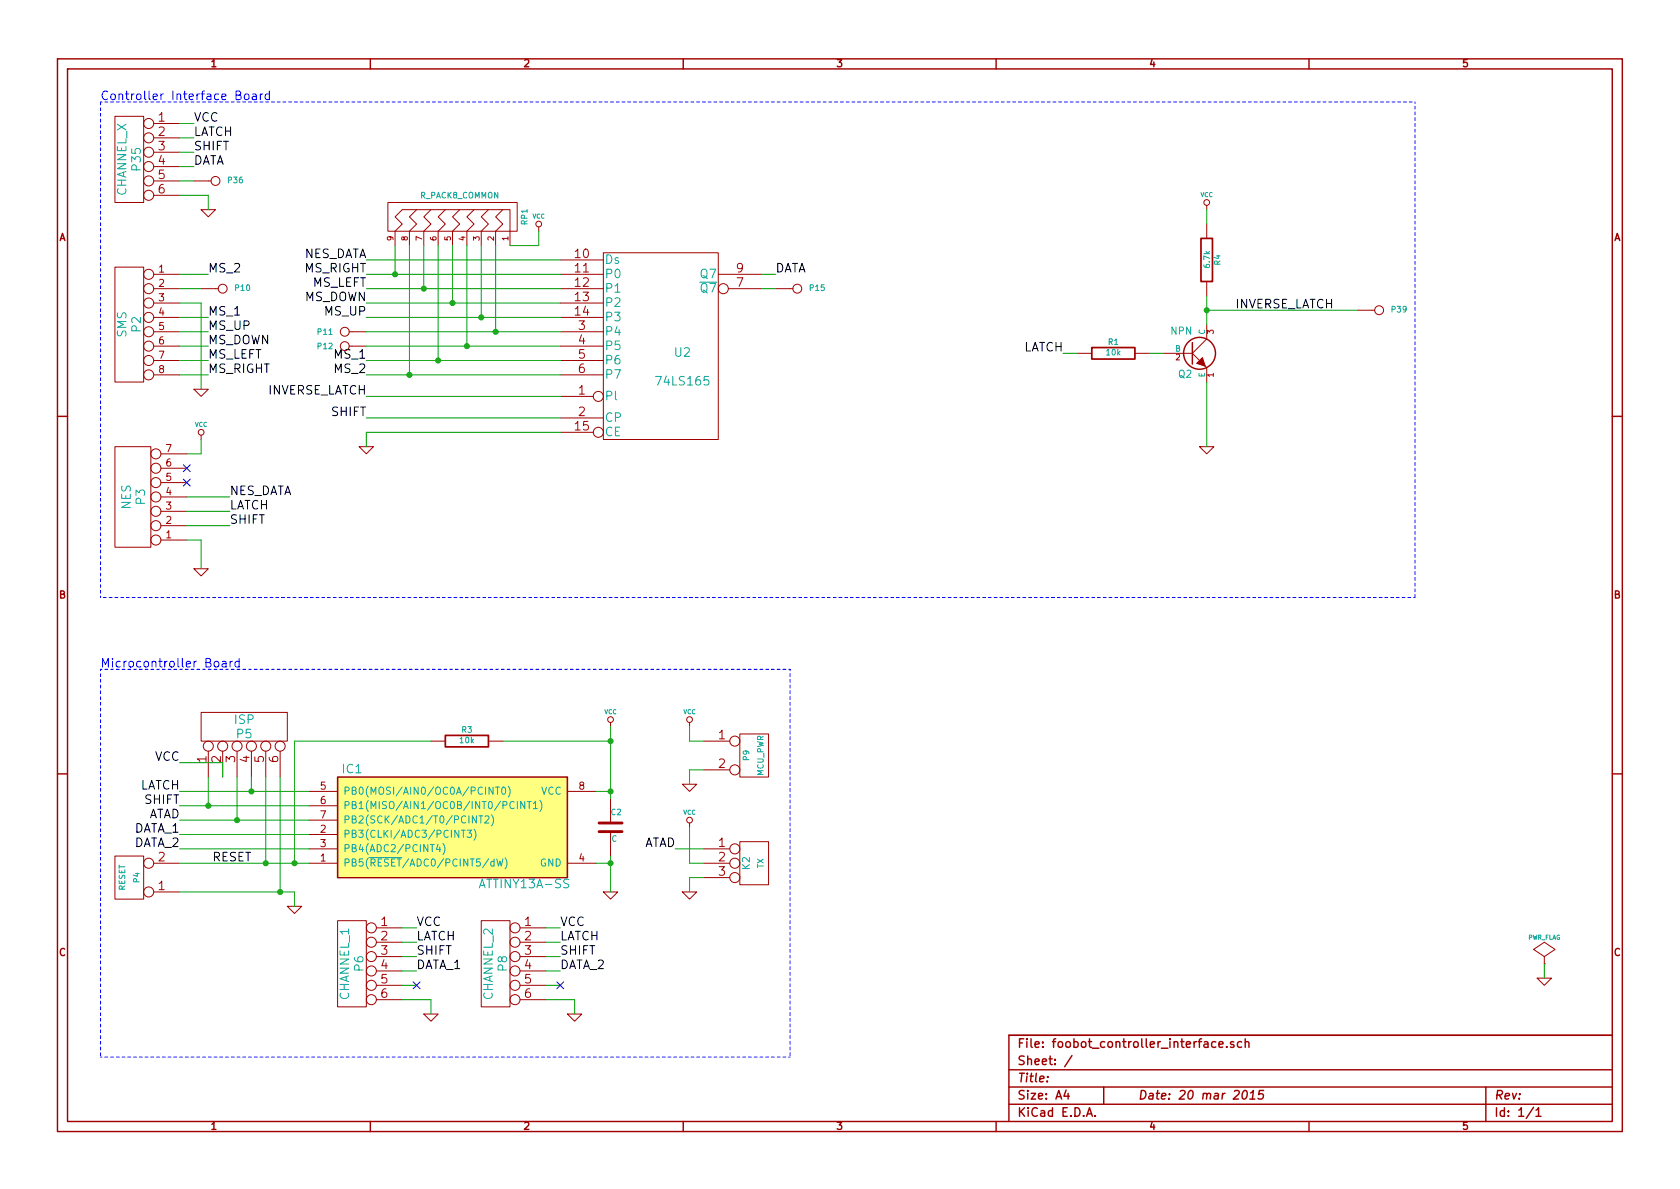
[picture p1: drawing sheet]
<svg xmlns="http://www.w3.org/2000/svg" width="297mm" height="210mm" viewBox="0 0 297 210" stroke-linecap="round" stroke-linejoin="round" font-family="sans-serif">
<g fill="none" stroke="#a00000" stroke-width=".25">
<path d="M10.2 10.4h276.6v189.7h-276.6zM11.9 12.2h273.2v186.1h-273.2zM65.5 10.4v1.8M120.8 10.4v1.8M176.1 10.4v1.8M231.4 10.4v1.8M10.2 73.6h1.7M210.8 60.6v3.8M285.1 73.6h1.7M10.2 136.8h1.7M59.7 137.4h40.6v17.8h-40.6zM285.1 136.8h1.7"/>
<path d="M65.5 198.3v1.8M120.8 198.3v1.8M176.1 198.3v1.8M178.4 189.2h106.7M178.4 195.3h106.7M178.4 192.2h106.7M185.2 190.4v.1M188.5 192.8l-.4 1h1M188.8 193.3v1.1M189.5 186.7l-1.3 1.9M192.1 197.4l.5-1.5 .5 1.5M192.3 197h.7"/>
<path d="M193.6 197.3v.1M195.1 192.2v3.1M215 184.3a.48 .48 0 0 0-.7 0v.8l.2 .1 .5-.1M215.5 184.7l.8-.1-.1-.3-.5-.1-.2 .2 .1 .7h.6M216.9 185.1v.1M218.1 184.3l-.3-.1-.2 .2v.2l.5 .2v.3h-.5M219.5 184.3a.48 .48 0 0 0-.6 0v.8l.2 .1 .4-.1M219.9 193l.3-.2a.88 .88 0 0 1-.3 1.6l-.3-.3a1.19 1.19 0 0 1 .3-1.1zM220.2 184.3a.36 .36 0 0 1 .6 .1v.8M220.2 183.7v1.5M221 194.4h.9M221.1 193.3l.5-.5-.2 1.6"/>
<path d="M223.4 192.8h-.7l-.2 .8 .3-.2 .5 .1 .1 .2-.2 .5-.2 .2-.6-.2M231.4 198.3v1.8M262.7 192.2v6.1M271.1 195.8l-1.3 2M271.6 196.3l.4-.4v1.5M271.6 197.4h.9M285.1 183.1h-106.7v15.2"/>
<circle cx="212.1" cy="62.5" r="2.82"/>
</g>
<g fill="none" stroke="#a00000" stroke-width=".18">
<path d="M20.3 20.6h5.1v15.2h-5.1zM27.2 21.8h4.5M27.2 24.4h4.5M27.2 26.9h4.5M27.2 29.5h4.5M27.2 32h4.5M27.2 34.5h4.5M34.3 32h3M35.6 37.1h2.5l-1.3 1.2zM68.6 35.8h22.8v5.1h-22.8zM73.7 37.1l-1.3 1.2 1.3 1.3-1.3 1.3v2.5M76.2 37.1l-1.3 1.2 1.3 1.3-1.3 1.3v2.5"/>
<path d="M78.7 37.1l-1.2 1.2 1.2 1.3-1.2 1.3v2.5M81.3 37.1l-1.3 1.2 1.3 1.3-1.3 1.3v2.5M83.8 37.1l-1.3 1.2 1.3 1.3-1.3 1.3v2.5M86.4 37.1l-1.3 1.2 1.3 1.3-1.3 1.3v2.5M88.9 37.1l-1.3 1.2 1.3 1.3-1.3 1.3v2.5M213.4 36.3v.8M213.4 39.6v2.6M20.3 47.2h5.1v20.4h-5.1zM27.2 58.7h4.5M27.2 51h4.5M27.2 48.5h4.5M27.2 53.6h4.5"/>
<path d="M27.2 56.1h4.5M35.6 51h3M61.7 58.7h3.1M69.8 43.4v-2.5l1.3-1.3-1.3-1.3 1.3-1.2h19.1v6.3M95.2 40.1v.8M99.1 58.7h7.6M99.1 51h7.6M99.1 48.5h7.6M99.1 46h7.6M99.1 53.6h7.6M99.1 56.1h7.6M106.7 44.7h20.3v33h-20.3z"/>
<path d="M127 48.5h7.6M128.8 51h5.8M137.2 51h3M213.4 57.4v2.5l-2.6 2.6M213.4 49.8v2.5M240 54.9h3.1M20.3 79h6.4v17.8h-6.4zM27.2 61.2h4.5M27.2 63.7h4.5M27.2 66.3h4.5M34.3 68.8h2.5l-1.2 1.3zM35.6 77v.7"/>
<path d="M63.5 79h2.5l-1.2 1.3zM99.1 70.1h5.8M99.1 73.9h7.6M99.1 61.2h7.6M99.1 63.7h7.6M99.1 66.3h7.6M99.1 76.4h5.8M190.5 62.5h2.5M200.7 62.5h2.5M205.7 62.5h5.1M210.8 62.5l1.3 1.2M212.1 79h2.5l-1.2 1.3z"/>
<path d="M213.1 64.8l.3 .2v2.6M28.4 95.5h4.6M28.4 93h4.6M28.4 90.4h4.6M28.4 87.9h4.6M28.4 85.3h4.6M28.4 82.8h4.6M28.4 80.3h4.6M34.3 100.6h2.5l-1.2 1.2zM35.6 126h15.2v5.1h-15.2zM36.8 132.8v4.6M39.4 132.8v4.6"/>
<path d="M41.9 132.8v4.6M44.4 132.8v4.6M47 132.8v4.6M49.5 132.8v4.6M54.6 139.9h5.1M76.2 131.1h2.5M86.4 131.1h2.5M100.3 139.9h5.1M107.9 127.8v.7M120.6 138.7h2.6l-1.3 1.2zM121.9 127.8v.7M124.5 131.1h4.5"/>
<path d="M124.5 136.1h4.5M130.8 129.8h5.1v7.6h-5.1zM20.3 151.4h5.1v7.6h-5.1zM27.2 152.6h4.5M27.2 157.7h4.5M54.6 152.6h5.1M54.6 147.6h5.1M54.6 150.1h5.1M54.6 142.5h5.1M54.6 145h5.1M100.3 152.6h5.1M106.7 157.7h2.5l-1.3 1.3z"/>
<path d="M107.9 141.2v4.3M107.9 147.1v4.3M120.6 157.7h2.6l-1.3 1.3zM121.9 145.5v.8M124.5 152.6h4.5M124.5 150.1h4.5M124.5 155.2h4.5M130.8 148.8h5.1v7.7h-5.1zM50.8 160.3h2.5l-1.2 1.2zM59.7 162.8h5.1v15.2h-5.1zM66.5 164.1h4.6M66.5 166.6h4.6"/>
<path d="M66.5 169.2h4.6M66.5 171.7h4.6M66.5 174.2h4.6M66.5 176.8h4.6M74.9 179.3h2.6l-1.3 1.3zM85.1 162.8h5.1v15.2h-5.1zM91.9 164.1h4.6M91.9 166.6h4.6M91.9 169.2h4.6M91.9 171.7h4.6M91.9 174.2h4.6M91.9 176.8h4.6"/>
<path d="M100.3 179.3h2.6l-1.3 1.3zM271.8 173h2.5l-1.3 1.2zM273 170.4h.1M273 169.2l2-1.3-2-1.3-1.9 1.3 1.9 1.3v1.2"/>
<circle cx="26.3" cy="32" r=".89"/>
<circle cx="26.3" cy="24.4" r=".89"/>
<circle cx="26.3" cy="26.9" r=".89"/>
<circle cx="26.3" cy="34.5" r=".89"/>
<circle cx="26.3" cy="21.8" r=".89"/>
<circle cx="26.3" cy="29.5" r=".89"/>
<circle cx="38.1" cy="32" r=".79"/>
<circle cx="95.3" cy="39.6" r=".51"/>
<circle cx="213.4" cy="35.8" r=".51"/>
<circle cx="26.3" cy="53.6" r=".89"/>
<circle cx="26.3" cy="48.5" r=".89"/>
<circle cx="26.3" cy="56.1" r=".89"/>
<circle cx="26.3" cy="58.7" r=".89"/>
<circle cx="26.3" cy="51" r=".89"/>
<circle cx="39.4" cy="51" r=".79"/>
<circle cx="61" cy="58.7" r=".79"/>
<circle cx="127.9" cy="51" r=".89"/>
<circle cx="141" cy="51" r=".79"/>
<circle cx="243.8" cy="54.9" r=".79"/>
<circle cx="26.3" cy="61.2" r=".89"/>
<circle cx="26.3" cy="63.7" r=".89"/>
<circle cx="26.3" cy="66.3" r=".89"/>
<circle cx="35.6" cy="76.4" r=".51"/>
<circle cx="61" cy="61.2" r=".79"/>
<circle cx="105.8" cy="76.4" r=".89"/>
<circle cx="105.8" cy="70.1" r=".89"/>
<circle cx="27.6" cy="95.5" r=".89"/>
<circle cx="27.6" cy="85.3" r=".89"/>
<circle cx="27.6" cy="82.8" r=".89"/>
<circle cx="27.6" cy="80.3" r=".89"/>
<circle cx="27.6" cy="93" r=".89"/>
<circle cx="27.6" cy="90.4" r=".89"/>
<circle cx="27.6" cy="87.9" r=".89"/>
<circle cx="36.8" cy="131.9" r=".89"/>
<circle cx="39.4" cy="131.9" r=".89"/>
<circle cx="41.9" cy="131.9" r=".89"/>
<circle cx="44.4" cy="131.9" r=".89"/>
<circle cx="47" cy="131.9" r=".89"/>
<circle cx="49.5" cy="131.9" r=".89"/>
<circle cx="108" cy="127.2" r=".51"/>
<circle cx="121.9" cy="127.2" r=".51"/>
<circle cx="129.9" cy="131.1" r=".89"/>
<circle cx="129.9" cy="136.1" r=".89"/>
<circle cx="26.3" cy="152.6" r=".89"/>
<circle cx="26.3" cy="157.7" r=".89"/>
<circle cx="121.9" cy="145" r=".51"/>
<circle cx="129.9" cy="150.1" r=".89"/>
<circle cx="129.9" cy="152.6" r=".89"/>
<circle cx="129.9" cy="155.2" r=".89"/>
<circle cx="65.7" cy="166.6" r=".89"/>
<circle cx="65.7" cy="169.2" r=".89"/>
<circle cx="65.7" cy="171.7" r=".89"/>
<circle cx="65.7" cy="176.8" r=".89"/>
<circle cx="65.7" cy="164.1" r=".89"/>
<circle cx="65.7" cy="174.2" r=".89"/>
<circle cx="91.1" cy="169.2" r=".89"/>
<circle cx="91.1" cy="171.7" r=".89"/>
<circle cx="91.1" cy="164.1" r=".89"/>
<circle cx="91.1" cy="176.8" r=".89"/>
<circle cx="91.1" cy="174.2" r=".89"/>
<circle cx="91.1" cy="166.6" r=".89"/>
</g>
<path d="M32.4 84.7l1.2 1.2M32.4 82.2l1.2 1.2M33.6 84.7l-1.2 1.2M33.6 82.2l-1.2 1.2M73.1 173.6l1.2 1.2M74.3 173.6l-1.2 1.2M98.5 173.6l1.2 1.2M99.7 173.6l-1.2 1.2" fill="none" stroke="#0000c0" stroke-width=".18"/>
<path d="M211.6 64.3l1-1.1 .5 1.6z" fill="#a00000" stroke="#a00000" stroke-width=".18"/>
<path d="M212.3 42.2h2.1v7.6h-2.1zM193 61.5h7.7v2h-7.7zM78.7 130h7.7v2.1h-7.7z" fill="none" stroke="#a00000" stroke-width=".3"/>
<path d="M59.7 137.4h40.6v17.8h-40.6z" fill="#ffff80" stroke="#ffff80" stroke-width=".25"/>
<g fill="none" stroke="#00a0a0" stroke-width=".18">
<path d="M87.2 139.2v1.3l-.7-1.3v1.3M87.6 139.2h.7M88 139.2v1.3M88.8 139.3l.2-.1a.67 .67 0 0 1 .4 .6 .67 .67 0 0 1-.4 .7l-.2-.2-.1-.3zM89.8 139a1.47 1.47 0 0 1 0 1.9M65.3 151.7h5.7M77.4 149.3l-.2 .9h.7M77.7 149.8v.8M78.3 149.2a1.47 1.47 0 0 1 0 1.9M81.6 146.8h.7M81.9 146.8v1.3M82.6 146.8h.8l-.5 .5 .4 .1v.5l-.2 .2-.5-.2"/>
<path d="M83.8 146.6a1.47 1.47 0 0 1 0 2M84.2 144.3v1.2l-.7-1.2v1.2M84.7 144.3h.7M85 144.3v1.2M85.8 144.4l.4-.1 .3 .3-.8 .9h.8M86.9 144.1a1.47 1.47 0 0 1 0 1.9M87.4 152.4l-.4-.1-.2 .2 .1 .6h.5M87.4 151.9v1.3M87.8 151.9l.3 1.3 .3-.9 .2 .9 .3-1.3M89.3 151.7a1.47 1.47 0 0 1 0 1.9M91.5 141.7v1.3M92.8 141.7v1.3l-.7-1.3v1.3"/>
<path d="M93.2 141.7h.7M93.6 141.7v1.3M94.3 142.1l.4-.4v1.3M94.3 143h.7M95.5 141.5a1.47 1.47 0 0 1 0 2"/>
</g>
<path d="M105.9 147.1h4.1M105.9 145.5h4.1" fill="none" stroke="#a00000" stroke-width=".51"/>
<g fill="none" stroke="#00a000" stroke-width=".18">
<path d="M31.7 34.5h5.1v2.6M31.7 29.5h2.6M31.7 26.9h2.6M31.7 24.4h2.6M31.7 21.8h2.6M31.7 32h2.6M213.4 37.1v2.5M31.7 48.5h5.1M31.7 53.6h3.9v15.2M31.7 56.1h5.1M31.7 58.7h5.1M31.7 51h3.9"/>
<path d="M64.8 48.5h34.3M64.8 56.1h34.3M64.8 58.7h34.3M64.8 53.6h34.3M64.8 51h34.3M64.8 46h34.3M69.8 43.4v5.1M72.4 43.4v22.9M74.9 43.4v7.6M77.5 43.4v20.3M80 43.4v10.2M82.5 43.4v17.8"/>
<path d="M85.1 43.4v12.7M87.6 43.4v15.3M95.2 40.9v2.5h-5M134.6 48.5h2.6M134.6 51h2.6M213.4 52.3v5.1M213.4 54.9h26.6M31.7 61.2h5.1M31.7 63.7h5.1M31.7 66.3h5.1M35.6 77.7v2.6h-2.6M64.8 61.2h34.3"/>
<path d="M64.8 63.7h34.3M64.8 66.3h34.3M64.8 70.1h34.3M64.8 73.9h34.3M99.1 76.4h-34.3v2.6M188 62.5h2.5M203.2 62.5h2.5M213.4 67.6v11.4M33 95.5h2.6v5.1M33 87.9h7.6M33 90.4h7.6M33 93h7.6"/>
<path d="M31.7 139.9h22.9M31.7 134.9h7.7v2.5M36.8 137.4v5.1M41.9 137.4v7.6M44.4 137.4v2.5M47 137.4v15.2M49.5 137.4v20.3M76.2 131.1h-24.1v21.5M88.9 131.1h19M105.4 139.9h2.5M107.9 128.5v12.7M121.9 128.5v2.6h2.6"/>
<path d="M124.5 136.1h-2.6v2.6M31.7 152.6h22.9M31.7 157.7h20.4v2.6M31.7 150.1h22.9M31.7 147.6h22.9M31.7 145h22.9M31.7 142.5h22.9M105.4 152.6h2.5M107.9 151.4v6.3M119.4 150.1h5.1M121.9 146.3v6.3h2.6M124.5 155.2h-2.6v2.5"/>
<path d="M71.1 176.8h5.1v2.5M71.1 164.1h2.6M71.1 171.7h2.6M71.1 169.2h2.6M71.1 166.6h2.6M71.1 174.2h2.6M96.5 176.8h5.1v2.5M96.5 164.1h2.6M96.5 171.7h2.6M96.5 169.2h2.6M96.5 166.6h2.6M96.5 174.2h2.6"/>
<path d="M273 170.4v2.6"/>
</g>
<g fill="#00a000" stroke="#00a000" stroke-width=".25">
<circle cx="213.4" cy="54.9" r=".41"/>
<circle cx="87.6" cy="58.7" r=".41"/>
<circle cx="85.1" cy="56.1" r=".41"/>
<circle cx="82.5" cy="61.2" r=".41"/>
<circle cx="80" cy="53.6" r=".41"/>
<circle cx="77.5" cy="63.7" r=".41"/>
<circle cx="74.9" cy="51" r=".41"/>
<circle cx="72.4" cy="66.3" r=".41"/>
<circle cx="69.8" cy="48.5" r=".41"/>
<circle cx="107.9" cy="152.6" r=".41"/>
<circle cx="107.9" cy="139.9" r=".41"/>
<circle cx="107.9" cy="131.1" r=".41"/>
<circle cx="52.1" cy="152.6" r=".41"/>
<circle cx="36.8" cy="142.5" r=".41"/>
<circle cx="44.4" cy="139.9" r=".41"/>
<circle cx="41.9" cy="145" r=".41"/>
<circle cx="47" cy="152.6" r=".41"/>
<circle cx="49.5" cy="157.7" r=".41"/>
</g>
<path d="M17.8 18h232.4M250.2 18v87.7M17.8 105.7v-87.7M17.8 118.4h121.9M17.8 118.4v68.5M139.7 118.4v68.5M250.2 105.7h-232.4M17.8 186.9h121.9" fill="none" stroke="#00f" stroke-width=".18" stroke-dasharray=".5" stroke-dashoffset=".3"/>
<g fill="none" stroke="#00f" stroke-width=".18">
<path d="M43.3 16.8l.2-.2 .4 .2v.7l-.2 .1-.4-.1zM44.7 16.7h.5l.1 .9M45.3 17h-.5a.3 .3 0 0 0-.2 .3 .3 .3 0 0 0 .2 .3l.5-.1M46 16.6v1M46.5 16.6l-.3 .1-.2 .2M47.6 16.7a.48 .48 0 0 0-.6 .1v.7l.2 .1 .4-.1M47.6 16.1v1.5M37.9 117.1l.3-.2 .4 .2v.7l-.2 .2-.5-.2zM39.3 117h.6l.1 1M40 117.3l-.5 .1a.3 .3 0 0 0-.3 .3 .3 .3 0 0 0 .3 .3l.5-.1M40.7 116.9v1.1M41.1 116.9l-.3 .1-.1 .2"/>
<path d="M42.3 117a.48 .48 0 0 0-.7 .1v.7l.3 .2 .4-.1M42.3 116.4v1.6"/>
</g>
<g font-size="2.1" fill="#00f">
<text x="17.8" y="17.8">Controller Interface Board</text>
<text x="17.8" y="118.1">Microcontroller Board</text>
</g>
<g font-size="2.1" fill="#a00000">
<text x="28" y="21.6">1</text>
<text x="28" y="24.1">2</text>
<text x="28" y="26.7">3</text>
<text x="28" y="29.2">4</text>
<text x="28" y="31.7">5</text>
<text x="28" y="34.3">6</text>
<text x="101.7" y="45.7">10</text>
<text x="101.7" y="48.3">11</text>
<text x="101.7" y="50.8">12</text>
<text x="101.7" y="53.3">13</text>
<text x="130.2" y="50.8">7</text>
<text x="130.2" y="48.3">9</text>
<text x="101.7" y="55.9">14</text>
<text x="102.3" y="58.4">3</text>
<text x="59.2" y="63.5">MS_1</text>
<text x="102.3" y="61">4</text>
<text x="102.3" y="63.5">5</text>
<text x="102.3" y="69.8">1</text>
<text x="102.3" y="66">6</text>
<text x="101.7" y="76.2">15</text>
<text x="102.3" y="73.7">2</text>
<text x="127.1" y="130.8">1</text>
<text x="36.6" y="134.8" transform="rotate(-90 36.6 134.8)">1</text>
<text x="39.1" y="134.8" transform="rotate(-90 39.1 134.8)">2</text>
<text x="41.7" y="134.8" transform="rotate(-90 41.7 134.8)">3</text>
<text x="44.2" y="134.8" transform="rotate(-90 44.2 134.8)">4</text>
<text x="46.7" y="134.8" transform="rotate(-90 46.7 134.8)">5</text>
<text x="49.3" y="134.8" transform="rotate(-90 49.3 134.8)">6</text>
<text x="127.1" y="135.9">2</text>
<text x="127.1" y="149.9">1</text>
<text x="28" y="152.4">2</text>
<text x="127.1" y="152.4">2</text>
<text x="127.1" y="154.9">3</text>
<text x="28" y="157.5">1</text>
<text x="67.4" y="163.8">1</text>
<text x="67.4" y="166.4">2</text>
<text x="92.8" y="163.8">1</text>
<text x="92.8" y="166.4">2</text>
<text x="67.4" y="168.9">3</text>
<text x="67.4" y="171.4">4</text>
<text x="67.4" y="174">5</text>
<text x="92.8" y="168.9">3</text>
<text x="92.8" y="171.4">4</text>
<text x="92.8" y="174">5</text>
<text x="67.4" y="176.5">6</text>
<text x="92.8" y="176.5">6</text>
<text x="179.9" y="185.4">File: foobot_controller_interface.sch</text>
<text x="179.9" y="191.5">Title:</text>
<text x="179.9" y="188.4">Sheet: /</text>
<text x="179.9" y="197.6">KiCad E.D.A.</text>
<text x="179.9" y="194.5">Size: A4</text>
<text x="201.2" y="194.5">Date: 20 mar 2015</text>
<text x="264.2" y="194.5">Rev:</text>
<text x="264.2" y="197.6">Id: 1/1</text>
</g>
<g font-size="2.1">
<text x="34.3" y="21.6">VCC</text>
<text x="34.3" y="24.1">LATCH</text>
<text x="34.3" y="26.7">SHIFT</text>
<text x="34.3" y="29.2">DATA</text>
<text x="53.3" y="45.7">NES_DATA</text>
<text x="36.8" y="48.3">MS_2</text>
<text x="53.7" y="53.3">MS_DOWN</text>
<text x="53.8" y="48.3">MS_RIGHT</text>
<text x="55.1" y="50.8">MS_LEFT</text>
<text x="137.2" y="48.3">DATA</text>
<text x="36.8" y="58.4">MS_UP</text>
<text x="36.8" y="55.9">MS_1</text>
<text x="57.5" y="55.9">MS_UP</text>
<text x="218.4" y="54.6">INVERSE_LATCH</text>
<text x="36.8" y="61">MS_DOWN</text>
<text x="36.8" y="63.5">MS_LEFT</text>
<text x="180.8" y="62.2">LATCH</text>
<text x="36.8" y="66">MS_RIGHT</text>
<text x="47.1" y="69.8">INVERSE_LATCH</text>
<text x="59.2" y="66">MS_2</text>
<text x="58.6" y="73.7">SHIFT</text>
<text x="40.6" y="87.6">NES_DATA</text>
<text x="40.6" y="90.2">LATCH</text>
<text x="40.6" y="92.7">SHIFT</text>
<text x="27.3" y="134.6">VCC</text>
<text x="24.6" y="139.7">LATCH</text>
<text x="25.6" y="142.2">SHIFT</text>
<text x="23.5" y="147.3">DATA_1</text>
<text x="23.5" y="149.9">DATA_2</text>
<text x="25.9" y="144.8">ATAD</text>
<text x="113.5" y="149.9">ATAD</text>
<text x="37.4" y="152.4">RESET</text>
<text x="73.7" y="163.8">VCC</text>
<text x="73.7" y="166.4">LATCH</text>
<text x="99.1" y="166.4">LATCH</text>
<text x="99.1" y="163.8">VCC</text>
<text x="73.7" y="168.9">SHIFT</text>
<text x="73.7" y="171.4">DATA_1</text>
<text x="99.1" y="168.9">SHIFT</text>
<text x="99.1" y="171.4">DATA_2</text>
</g>
<g font-size="2.1" fill="#00a0a0">
<text x="22.4" y="34.7" transform="rotate(-90 22.4 34.7)">CHANNEL_X</text>
<text x="25" y="30.1" transform="rotate(-90 25 30.1)">P35</text>
<text x="106.9" y="46.7">Ds</text>
<text x="106.9" y="49.3">P0</text>
<text x="106.9" y="51.8">P1</text>
<text x="123.9" y="51.8">Q7</text>
<text x="123.9" y="49.3">Q7</text>
<text x="22.4" y="59.7" transform="rotate(-90 22.4 59.7)">SMS</text>
<text x="25" y="58.7" transform="rotate(-90 25 58.7)">P2</text>
<text x="106.9" y="59.4">P4</text>
<text x="106.9" y="54.4">P2</text>
<text x="106.9" y="56.9">P3</text>
<text x="106.9" y="62">P5</text>
<text x="106.9" y="64.5">P6</text>
<text x="119.3" y="63.2">U2</text>
<text x="106.9" y="70.9">Pl</text>
<text x="106.9" y="67.1">P7</text>
<text x="116.4" y="68.2">74LS165</text>
<text x="106.9" y="74.7">CP</text>
<text x="106.9" y="77.2">CE</text>
<text x="25.7" y="89.2" transform="rotate(-90 25.7 89.2)">P3</text>
<text x="23.2" y="90.1" transform="rotate(-90 23.2 90.1)">NES</text>
<text x="41.5" y="128.1">ISP</text>
<text x="41.9" y="130.6">P5</text>
<text x="60.6" y="136.8">IC1</text>
<text x="85.2" y="157.1">ATTINY13A-SS</text>
<text x="64.3" y="171.7" transform="rotate(-90 64.3 171.7)">P6</text>
<text x="89.7" y="171.7" transform="rotate(-90 89.7 171.7)">P8</text>
<text x="61.8" y="176.8" transform="rotate(-90 61.8 176.8)">CHANNEL_1</text>
<text x="87.2" y="176.8" transform="rotate(-90 87.2 176.8)">CHANNEL_2</text>
</g>
<g font-size="1.8" fill="#a00000">
<text x="37.3" y="11.9">1</text>
<text x="92.7" y="11.9">2</text>
<text x="148" y="11.9">3</text>
<text x="203.3" y="11.9">4</text>
<text x="258.6" y="11.9">5</text>
<text x="10.4" y="42.7">A</text>
<text x="285.3" y="42.7">A</text>
<text x="28.1" y="48.3">1</text>
<text x="28.1" y="50.8">2</text>
<text x="28.1" y="53.3">3</text>
<text x="28.1" y="55.9">4</text>
<text x="28.1" y="58.4">5</text>
<text x="28.1" y="61">6</text>
<text x="28.1" y="63.5">7</text>
<text x="28.1" y="66">8</text>
<text x="29.4" y="82.5">6</text>
<text x="29.4" y="80">7</text>
<text x="29.4" y="87.6">4</text>
<text x="29.4" y="85.1">5</text>
<text x="29.4" y="95.2">1</text>
<text x="29.4" y="92.7">2</text>
<text x="29.4" y="90.2">3</text>
<text x="10.4" y="105.9">B</text>
<text x="285.3" y="105.9">B</text>
<text x="56.7" y="139.7">5</text>
<text x="56.7" y="142.2">6</text>
<text x="102.4" y="139.7">8</text>
<text x="56.7" y="147.3">2</text>
<text x="56.7" y="149.9">3</text>
<text x="56.7" y="144.8">7</text>
<text x="56.7" y="152.4">1</text>
<text x="102.4" y="152.4">4</text>
<text x="10.4" y="169.1">C</text>
<text x="285.3" y="169.1">C</text>
<text x="37.3" y="199.8">1</text>
<text x="92.7" y="199.8">2</text>
<text x="148" y="199.8">3</text>
<text x="203.3" y="199.8">4</text>
<text x="258.6" y="199.8">5</text>
</g>
<g font-size="1.8" fill="#00a0a0">
<text x="207" y="59.2">NPN</text>
<text x="208.4" y="66.8">Q2</text>
<text x="60.7" y="140.6">PB0(MOSI/AIN0/OC0A/PCINT0)</text>
<text x="60.7" y="143.1">PB1(MISO/AIN1/OC0B/INT0/PCINT1)</text>
<text x="95.6" y="140.6">VCC</text>
<text x="60.7" y="148.2">PB3(CLKI/ADC3/PCINT3)</text>
<text x="60.7" y="145.7">PB2(SCK/ADC1/T0/PCINT2)</text>
<text x="60.7" y="153.3">PB5(RESET/ADC0/PCINT5/dW)</text>
<text x="60.7" y="150.7">PB4(ADC2/PCINT4)</text>
<text x="95.4" y="153.3">GND</text>
<text x="132.6" y="153.8" transform="rotate(-90 132.6 153.8)">K2</text>
</g>
<g font-size="1.4" fill="#00a0a0">
<text x="40.4" y="32.4">P36</text>
<text x="74.3" y="35.1">R_PACK8_COMMON</text>
<text x="93.3" y="39.7" transform="rotate(-90 93.3 39.7)">RP1</text>
<text x="214" y="47.3" transform="rotate(-90 214 47.3)">6.7k</text>
<text x="215.8" y="46.9" transform="rotate(-90 215.8 46.9)">R4</text>
<text x="41.6" y="51.5">P10</text>
<text x="143.2" y="51.5">P15</text>
<text x="56.2" y="59.3">P11</text>
<text x="213.1" y="59.2" transform="rotate(-90 213.1 59.2)">C</text>
<text x="246.1" y="55.3">P39</text>
<text x="56.2" y="61.8">P12</text>
<text x="195.7" y="62.9">10k</text>
<text x="196" y="61">R1</text>
<text x="207.8" y="62.2">B</text>
<text x="213.1" y="66.7" transform="rotate(-90 213.1 66.7)">E</text>
<text x="81.4" y="131.5">10k</text>
<text x="81.7" y="129.6">R3</text>
<text x="132.5" y="134.5" transform="rotate(-90 132.5 134.5)">P9</text>
<text x="135.1" y="137.3" transform="rotate(-90 135.1 137.3)">MCU_PWR</text>
<text x="108.1" y="144.2">C2</text>
<text x="108.1" y="148.9">C</text>
<text x="135.1" y="153.5" transform="rotate(-90 135.1 153.5)">TX</text>
<text x="22.2" y="157.6" transform="rotate(-90 22.2 157.6)">RESET</text>
<text x="24.7" y="156.1" transform="rotate(-90 24.7 156.1)">P4</text>
</g>
<g font-size="1.4" fill="#a00000">
<text x="69.6" y="42.5" transform="rotate(-90 69.6 42.5)">9</text>
<text x="72.1" y="42.5" transform="rotate(-90 72.1 42.5)">8</text>
<text x="74.7" y="42.5" transform="rotate(-90 74.7 42.5)">7</text>
<text x="77.2" y="42.5" transform="rotate(-90 77.2 42.5)">6</text>
<text x="79.8" y="42.5" transform="rotate(-90 79.8 42.5)">5</text>
<text x="82.3" y="42.5" transform="rotate(-90 82.3 42.5)">4</text>
<text x="84.8" y="42.5" transform="rotate(-90 84.8 42.5)">3</text>
<text x="87.4" y="42.5" transform="rotate(-90 87.4 42.5)">2</text>
<text x="89.9" y="42.5" transform="rotate(-90 89.9 42.5)">1</text>
<text x="214.6" y="59" transform="rotate(-90 214.6 59)">3</text>
<text x="207.9" y="63.7">2</text>
<text x="214.6" y="66.7" transform="rotate(-90 214.6 66.7)">1</text>
</g>
<g font-size="1.1" fill="#00a0a0">
<text x="212.2" y="34.9">VCC</text>
<text x="94.1" y="38.7">VCC</text>
<text x="34.4" y="75.5">VCC</text>
<text x="106.8" y="126.3">VCC</text>
<text x="120.8" y="126.3">VCC</text>
<text x="120.8" y="144.1">VCC</text>
<text x="270.1" y="166.2">PWR_FLAG</text>
</g>
</svg>
